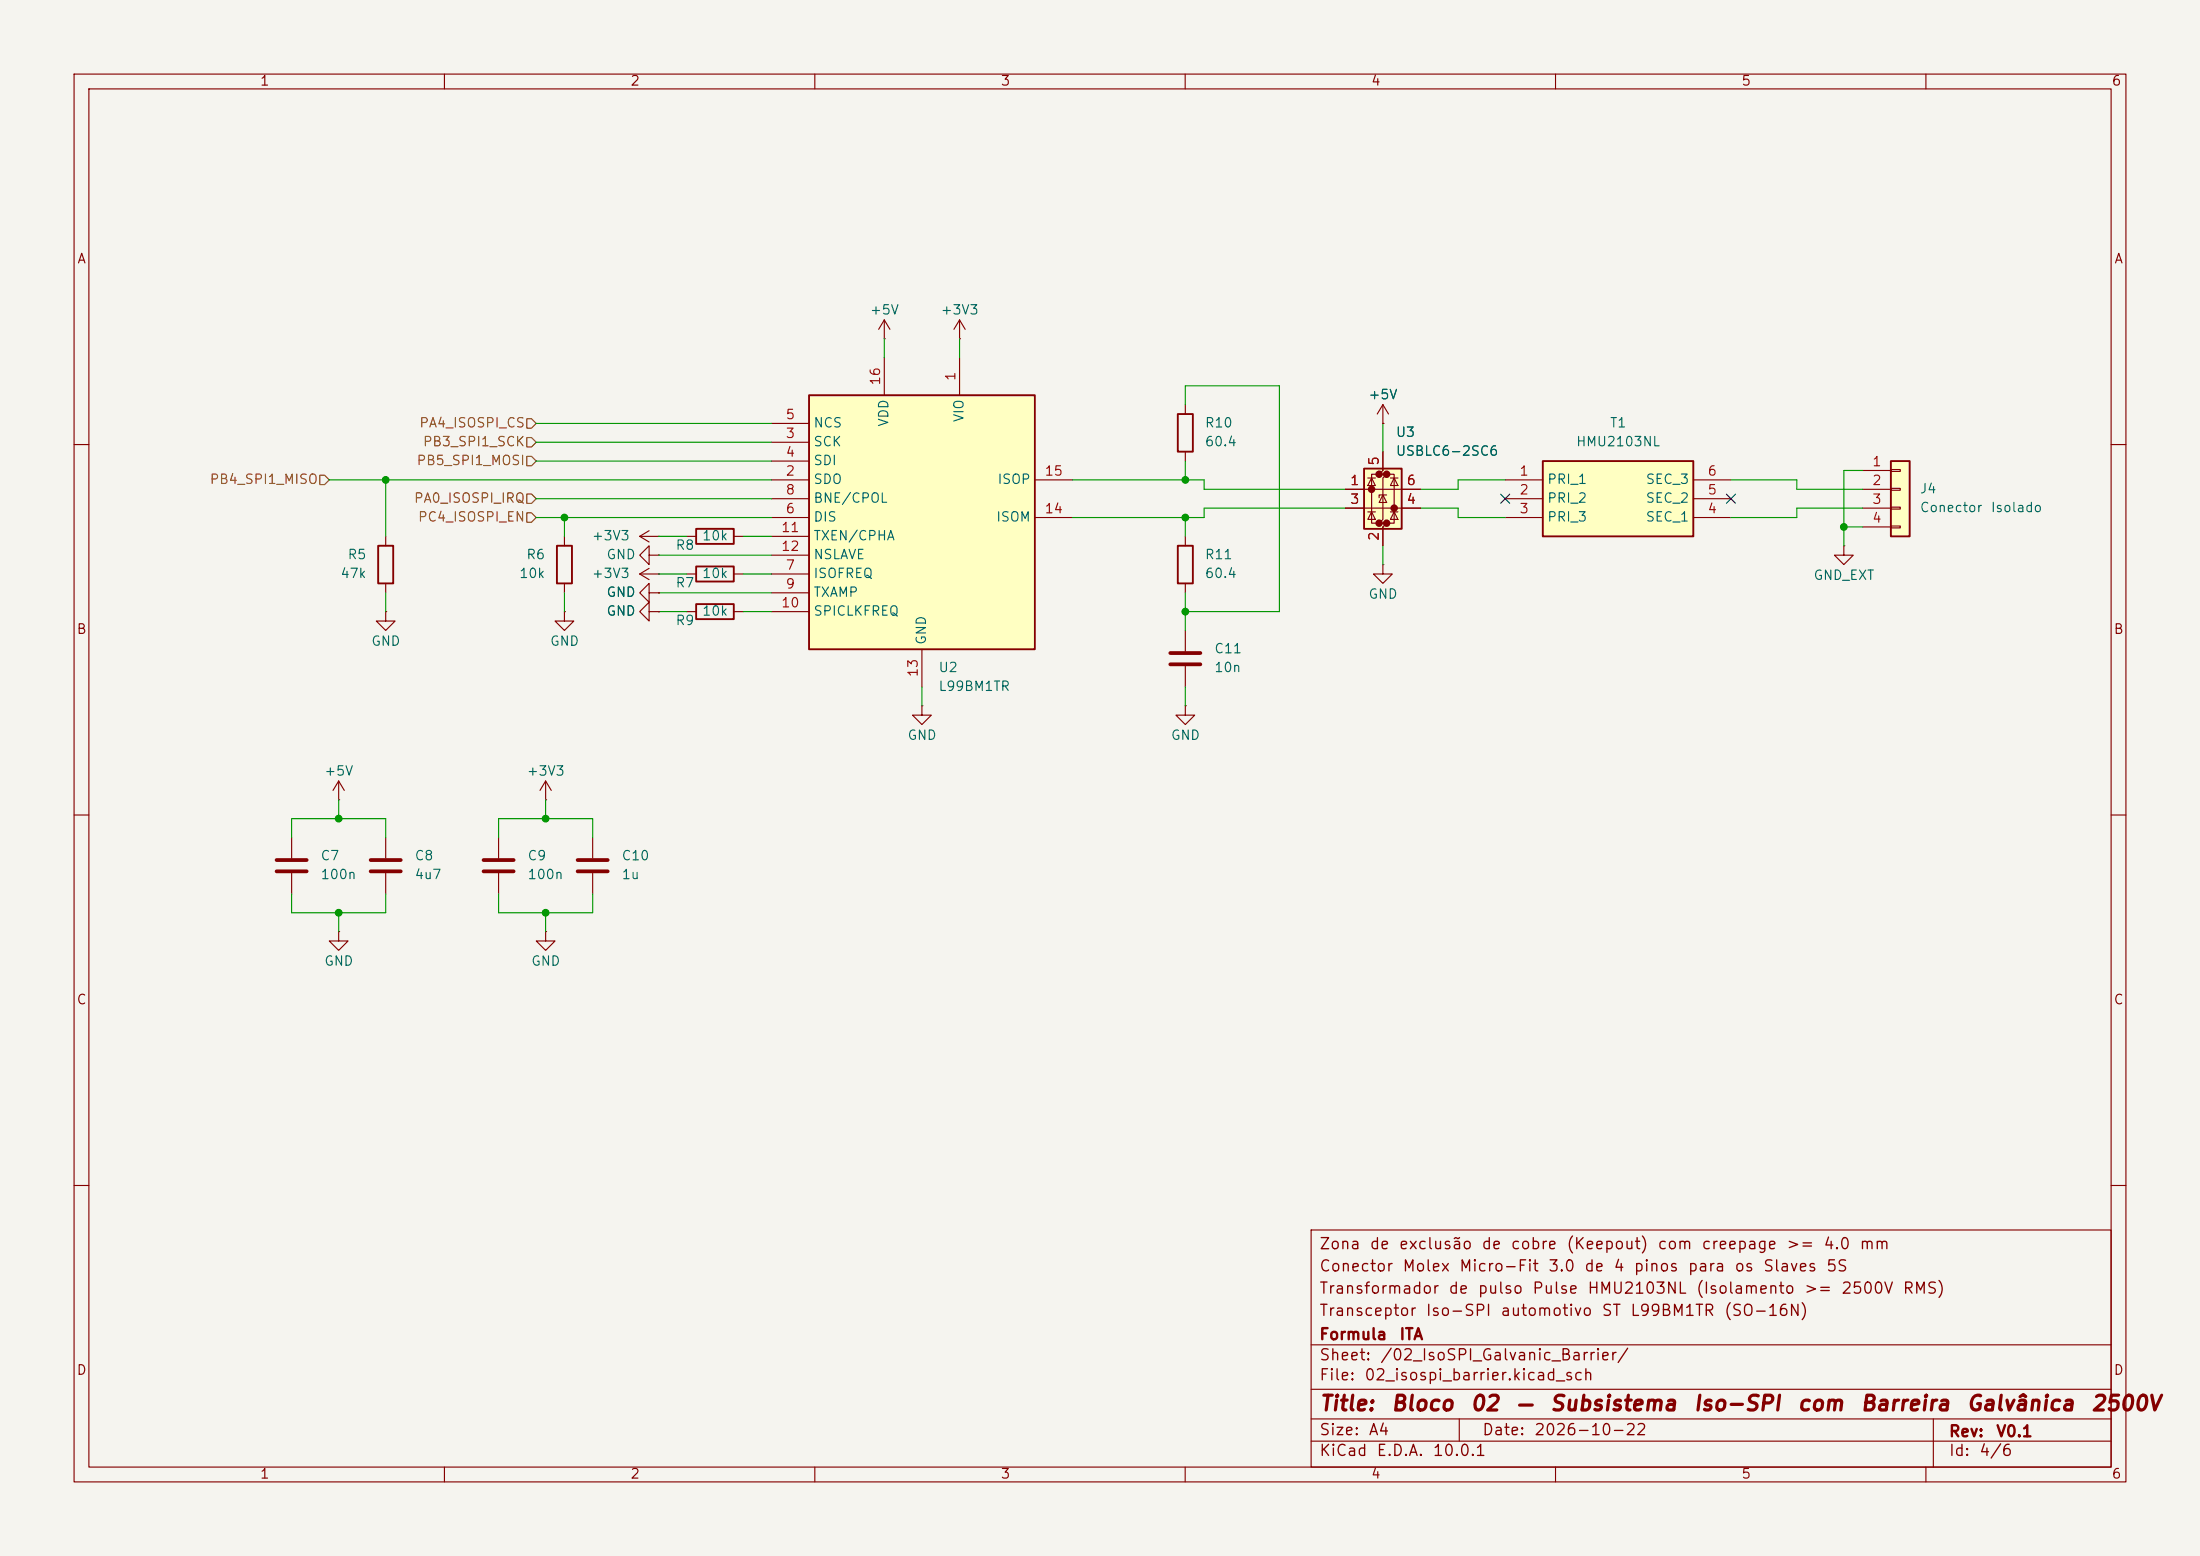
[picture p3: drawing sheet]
<svg xmlns="http://www.w3.org/2000/svg" width="297mm" height="210mm" viewBox="0 0 297 210" stroke-linecap="round" stroke-linejoin="round" font-family="sans-serif">
<path d="M0 0h297v210h-297z" fill="#f5f4ef" stroke="#f5f4ef" stroke-width=".14"/>
<g fill="none" stroke="#840000" stroke-width=".15">
<path d="M10 10h277v190h-277zM12 12h273v186h-273zM60 10v2M110 10v2M160 10v2M210 10v2M260 10v2M129.5 45.7h.1M129.5 43.2l-.7 1.3M129.5 43.2l.8 1.3M129.5 43.2v2.5M160 54.6v1.3"/>
<path d="M10 60h2M86.4 72.4l1.2 .8M86.4 72.4h2.5M86.4 77.5l1.2 .7M86.4 77.5h2.5M87.6 74.9v-1.2l-1.2 1.2 1.2 1.3v-1.3h1.3M87.6 71.6l-1.2 .8M87.6 76.7l-1.2 .8M88.9 72.4h.1M88.9 77.5h.1M88.9 74.9h.1M92.7 72.4h1.3"/>
<path d="M99.1 72.4h1.2M160 61v1.2M186.7 76.2v1.3h1.3l-1.3 1.2-1.3-1.2h1.3M186.7 76.2h.1M248.9 73.7v1.2h1.3l-1.3 1.3-1.3-1.3h1.3M248.9 73.7h.1M285 60h2M87.6 82.6v-1.3l-1.2 1.3 1.2 1.2v-1.2h1.3M87.6 80v-1.3l-1.2 1.3 1.2 1.3v-1.3h1.3M88.9 82.6h.1M88.9 80h.1M10 110h2"/>
<path d="M285 110h2M10 160h2M177 166h108v32h-108zM285 160h2M60 198v2M110 198v2M160 198v2M177 194.5h108M177 191.5h108M177 187.5h108M177 181.5h108M197 191.5v3"/>
<path d="M210 198v2M260 198v2M261 191.5v6.5"/>
</g>
<path d="M159 55.9h2v5.1h-2zM94 71.4h5.1v2h-5.1z" fill="none" stroke="#840000" stroke-width=".25"/>
<path d="M208.3 62.2h20.3v10.2h-20.3z" fill="#ffffc2"/>
<path d="M208.3 62.2h20.3v10.2h-20.3z" fill="none" stroke="#840000" stroke-width=".25"/>
<g fill="none" stroke="#840000" stroke-width=".15">
<path d="M203.2 64.8h5.1M203.2 67.3h5.1M203.2 69.9h5.1M228.6 64.8h5.1M228.6 67.3h5.1M228.6 69.9h5.1M76.2 82.6v1.2h1.3l-1.3 1.3-1.3-1.3h1.3M76.2 82.6h.1M52.1 113v2.8M52.1 117.9v2.8M67.3 113v2.8M67.3 117.9v2.8"/>
<path d="M73.7 108h.1M73.7 105.4l-.8 1.3M73.7 105.4l.7 1.3M73.7 105.4v2.6"/>
</g>
<path d="M50 116.1h4.1M50 117.6h4.1M65.3 116.1h4M65.3 117.6h4" fill="none" stroke="#840000" stroke-width=".51"/>
<path d="M255.3 62.2h2.5v10.2h-2.5z" fill="#ffffc2"/>
<path d="M51.1 73.7h2v5h-2zM75.2 73.7h2v5h-2zM94 76.5h5.1v2h-5.1zM159 73.7h2v5h-2zM255.3 62.2h2.5v10.2h-2.5zM94 81.5h5.1v2.1h-5.1z" fill="none" stroke="#840000" stroke-width=".25"/>
<g fill="none" stroke="#840000" stroke-width=".15">
<path d="M52.1 72.4v1.3M52.1 78.7v1.3M76.2 72.4v1.3M76.2 78.7v1.3M92.7 77.5h1.3M99.1 77.5h1.2M160 72.4v1.3M160 78.7v1.3M251.5 63.5h3.8M251.5 66h3.8M251.5 68.6h3.8M251.5 71.1h3.8"/>
<path d="M255.3 63.4h1.2v.2h-1.2zM255.3 65.9h1.2v.3h-1.2zM255.3 68.5h1.2v.2h-1.2zM255.3 71h1.2v.2h-1.2zM52.1 82.6v1.2h1.2l-1.2 1.3-1.3-1.3h1.3M52.1 82.6h.1M92.7 82.6h1.3M99.1 82.6h1.2M160 95.3v1.2h1.3l-1.3 1.3-1.3-1.3h1.3M160 95.3h.1M160 85.1v2.8M160 89.9v2.8"/>
<path d="M39.4 113v2.8M39.4 117.9v2.8M45.7 108h.1M45.7 105.4l-.7 1.3M45.7 105.4l.8 1.3M45.7 105.4v2.6M80 113v2.8M80 117.9v2.8M45.7 125.7v1.3h1.3l-1.3 1.3-1.3-1.3h1.3M45.7 125.7h.1M73.7 125.7v1.3h1.2l-1.2 1.3-1.3-1.3h1.3M73.7 125.7h.1"/>
</g>
<path d="M158 88.1h4.1M158 89.7h4.1M37.3 116.1h4.1M37.3 117.6h4.1M78 116.1h4M78 117.6h4" fill="none" stroke="#840000" stroke-width=".51"/>
<path d="M184.1 63.2h5.1v8.2h-5.1z" fill="#ffffc2"/>
<g fill="#840000" stroke="#840000" stroke-width=".51">
<circle cx="185.2" cy="66" r=".25"/>
<circle cx="186.2" cy="64" r=".25"/>
<circle cx="186.2" cy="70.6" r=".25"/>
<circle cx="187.2" cy="64" r=".25"/>
<circle cx="187.2" cy="70.6" r=".25"/>
<circle cx="188.2" cy="68.6" r=".25"/>
</g>
<g fill="none" stroke="#840000" stroke-width=".15">
<path d="M119.4 45.7h.1M119.4 43.2l-.8 1.3M119.4 43.2l.7 1.3M119.4 43.2v2.5M186.7 57.2h.1M186.7 54.6v2.6M186.7 54.6l-.8 1.3M186.7 54.6l.8 1.3M181.6 66h10.2M181.6 68.6h10.2M184.7 69.1h1M184.7 64.5h1"/>
<path d="M185.2 64.5l.5 1h-1zM185.2 69.1l.5 1h-1zM186.2 64h-1v6.6h1M186.7 61v2.5l-.5 .5h1l-.5 .5v5.6l-.5 .5h1l-.5 .5v2.6M186.7 66.8l.5 1h-1zM187.2 66.8h-1v.4M187.2 64h1v6.6h-1M187.7 69.1h1M187.7 64.5h1M188.2 64.5l.5 1h-1zM188.2 69.1l.5 1h-1zM124.5 95.3v1.2h1.2l-1.2 1.3-1.3-1.3h1.3"/>
<path d="M124.5 95.3h.1"/>
</g>
<path d="M184.1 63.2h5.1v8.2h-5.1z" fill="none" stroke="#840000" stroke-width=".25"/>
<path d="M109.2 53.3h30.5v34.3h-30.5z" fill="#ffffc2"/>
<path d="M109.2 53.3h30.5v34.3h-30.5z" fill="none" stroke="#840000" stroke-width=".25"/>
<g fill="none" stroke="#840000" stroke-width=".15">
<path d="M104.1 59.7h5.1M104.1 57.2h5.1M119.4 48.3v5M129.5 48.3v5M186.7 57.2h.1M104.1 64.8h5.1M104.1 62.2h5.1M104.1 69.9h5.1M104.1 77.5h5.1M104.1 67.3h5.1M104.1 72.4h5.1M104.1 74.9h5.1"/>
<path d="M139.7 64.8h5.1M139.7 69.9h5.1M181.6 66h2.5M181.6 68.6h2.5M186.7 61v2.5M186.7 71.1v2.6M189.2 66h2.6M189.2 68.6h2.6M88.9 82.6h.1M88.9 80h.1M104.1 80h5.1M104.1 82.6h5.1"/>
<path d="M124.5 87.6v5.1"/>
</g>
<path d="M71.1 59.1h.7l.6 .6-.6 .6h-.7zM71.1 56.5h.7l.6 .7-.6 .6h-.7zM43.2 64.1h.6l.6 .7-.6 .6h-.6zM71.1 61.6h.7l.6 .6-.6 .7h-.7zM71.1 66.7h.7l.6 .6-.6 .6h-.7zM71.1 69.2h.7l.6 .7-.6 .6h-.7z" fill="none" stroke="#725600" stroke-width=".15"/>
<g fill="none" stroke="#009600" stroke-width=".15">
<path d="M72.4 57.2h31.7M72.4 59.7h31.7M119.4 45.7v2.6M129.5 45.7v2.6M160 54.6v-2.5h12.7v30.5h-12.7M186.7 57.2v3.8M44.4 64.8h59.7M52.1 64.8v7.6M72.4 69.9h31.7M72.4 62.2h31.7M72.4 67.3h31.7M76.2 69.9v2.5"/>
<path d="M88.9 74.9h15.2M88.9 72.4h3.8M88.9 77.5h3.8M100.3 72.4h3.8M100.3 77.5h3.8M144.8 64.8h17.8v1.2h19M160 62.2v2.6M160 69.9v2.5M181.6 68.6h-19v1.3h-17.8M186.7 73.7v2.5M191.8 68.6h5v1.3h6.4M203.2 64.8h-6.4v1.2h-5"/>
<path d="M233.7 64.8h8.9v1.2h8.9M248.9 71.1h2.6M251.5 68.6h-8.9v1.3h-8.9M251.5 63.5h-2.6v10.2M52.1 80v2.6M76.2 80v2.6M88.9 82.6h3.8M88.9 80h15.2M100.3 82.6h3.8M124.5 92.7v2.6M160 80v5.1M160 92.7v2.6"/>
<path d="M39.4 113v-2.5h12.7v2.5M45.7 108v2.5M67.3 113v-2.5h12.7v2.5M73.7 108v2.5M39.4 120.7v2.5h12.7v-2.5M45.7 123.2v2.5M67.3 120.7v2.5h12.7v-2.5M73.7 123.2v2.5"/>
</g>
<path d="M202.6 66.7l1.2 1.2M203.8 66.7l-1.2 1.2M233.1 66.7l1.2 1.2M234.3 66.7l-1.2 1.2" fill="none" stroke="#000084" stroke-width=".15"/>
<g fill="#009600" stroke="#009600" stroke-width=".14">
<circle cx="76.2" cy="69.9" r=".46"/>
<circle cx="52.1" cy="64.8" r=".46"/>
<circle cx="160" cy="82.6" r=".46"/>
<circle cx="160" cy="64.8" r=".46"/>
<circle cx="160" cy="69.9" r=".46"/>
<circle cx="45.7" cy="123.2" r=".46"/>
<circle cx="73.7" cy="123.2" r=".46"/>
<circle cx="73.7" cy="110.5" r=".46"/>
<circle cx="45.7" cy="110.5" r=".46"/>
<circle cx="248.9" cy="71.1" r=".46"/>
</g>
<g font-size="2" fill="#840000">
<text x="178" y="190.9">Title:</text>
<text x="187.7" y="190.9">Bloco</text>
<text x="198.4" y="190.9">02</text>
<text x="204.5" y="190.9">—</text>
<text x="209.1" y="190.9">Subsistema</text>
<text x="228.5" y="190.9">Iso-SPI</text>
<text x="242.5" y="190.9">com</text>
<text x="251" y="190.9">Barreira</text>
<text x="265.4" y="190.9">Galvânica</text>
<text x="282.2" y="190.9">2500V</text>
</g>
<g font-size="1.5" fill="#840000">
<text x="178" y="172">Conector</text>
<text x="178" y="169">Zona</text>
<text x="184.8" y="169">de</text>
<text x="188.7" y="169">exclusão</text>
<text x="189.2" y="172">Molex</text>
<text x="196.9" y="172">Micro-Fit</text>
<text x="199.9" y="169">de</text>
<text x="203.8" y="169">cobre</text>
<text x="208.9" y="172">3.0</text>
<text x="211.4" y="169">(Keepout)</text>
<text x="213.8" y="172">de</text>
<text x="217.7" y="172">4</text>
<text x="220.4" y="172">pinos</text>
<text x="223.7" y="169">com</text>
<text x="227.7" y="172">para</text>
<text x="229.6" y="169">creepage</text>
<text x="234" y="172">os</text>
<text x="237.9" y="172">Slaves</text>
<text x="241" y="169">&gt;=</text>
<text x="246.1" y="169">4.0</text>
<text x="246.4" y="172">5S</text>
<text x="250.9" y="169">mm</text>
<text x="178" y="178">Transceptor</text>
<text x="178" y="175">Transformador</text>
<text x="192.4" y="178">Iso-SPI</text>
<text x="195.4" y="175">de</text>
<text x="199.4" y="175">pulso</text>
<text x="202.5" y="178">automotivo</text>
<text x="206.8" y="175">Pulse</text>
<text x="214.2" y="175">HMU2103NL</text>
<text x="216.1" y="178">ST</text>
<text x="220" y="178">L99BM1TR</text>
<text x="228.9" y="175">(Isolamento</text>
<text x="232.6" y="178">(SO-16N)</text>
<text x="243.4" y="175">&gt;=</text>
<text x="248.5" y="175">2500V</text>
<text x="256.8" y="175">RMS)</text>
<text x="178" y="184">Sheet:</text>
<text x="178" y="181.2">Formula</text>
<text x="186.2" y="184">/02_IsoSPI_Galvanic_Barrier/</text>
<text x="188.8" y="181.2">ITA</text>
<text x="178" y="186.7">File:</text>
<text x="184.1" y="186.7">02_isospi_barrier.kicad_sch</text>
<text x="178" y="196.9">KiCad</text>
<text x="178" y="194.1">Size:</text>
<text x="184.7" y="194.1">A4</text>
<text x="185.7" y="196.9">E.D.A.</text>
<text x="193.3" y="196.9">10.0.1</text>
<text x="200" y="194.1">Date:</text>
<text x="207" y="194.1">2026-10-22</text>
<text x="263" y="194.3">Rev:</text>
<text x="263" y="196.9">Id:</text>
<text x="267.1" y="196.9">4/6</text>
<text x="269.4" y="194.3">V0.1</text>
</g>
<g font-size="1.3" fill="#840000">
<text x="35" y="11.9">1</text>
<text x="85" y="11.9">2</text>
<text x="135" y="11.9">3</text>
<text x="185" y="11.9">4</text>
<text x="235" y="11.9">5</text>
<text x="285" y="11.9">6</text>
<text x="10.3" y="35.9">A</text>
<text x="285.3" y="35.9">A</text>
<text x="10.3" y="85.9">B</text>
<text x="285.3" y="85.9">B</text>
<text x="10.3" y="135.9">C</text>
<text x="285.3" y="135.9">C</text>
<text x="10.3" y="185.9">D</text>
<text x="285.3" y="185.9">D</text>
<text x="35" y="199.9">1</text>
<text x="85" y="199.9">2</text>
<text x="135" y="199.9">3</text>
<text x="185" y="199.9">4</text>
<text x="235" y="199.9">5</text>
<text x="285" y="199.9">6</text>
</g>
<g font-size="1.3" fill="#006464">
<text x="117.3" y="42.8">+5V</text>
<text x="126.9" y="42.8">+3V3</text>
<text x="109.7" y="58">NCS</text>
<text x="120.2" y="57.7" transform="rotate(-90 120.2 57.7)">VDD</text>
<text x="130.4" y="57.1" transform="rotate(-90 130.4 57.1)">VIO</text>
<text x="162.6" y="58">R10</text>
<text x="184.7" y="54.2">+5V</text>
<text x="188.4" y="59.3">U3</text>
<text x="217.2" y="58">T1</text>
<text x="109.7" y="65.6">SDO</text>
<text x="109.7" y="60.6">SCK</text>
<text x="109.7" y="63.1">SDI</text>
<text x="134.6" y="65.6">ISOP</text>
<text x="162.6" y="60.6">60.4</text>
<text x="188.4" y="61.8">USBLC6-2SC6</text>
<text x="208.8" y="65.6">PRI_1</text>
<text x="212.7" y="60.6">HMU2103NL</text>
<text x="222.1" y="65.6">SEC_3</text>
<text x="109.7" y="70.7">DIS</text>
<text x="109.7" y="68.2">BNE/CPOL</text>
<text x="134.4" y="70.7">ISOM</text>
<text x="208.8" y="68.2">PRI_2</text>
<text x="208.8" y="70.7">PRI_3</text>
<text x="222.1" y="70.7">SEC_1</text>
<text x="222.1" y="68.2">SEC_2</text>
<text x="259.1" y="66.9">J4</text>
<text x="259.1" y="69.4">Conector</text>
<text x="268.7" y="69.4">Isolado</text>
<text x="46.8" y="75.8">R5</text>
<text x="71" y="75.8">R6</text>
<text x="79.8" y="73.3">+3V3</text>
<text x="81.8" y="75.8">GND</text>
<text x="91.1" y="74.5">R8</text>
<text x="94.7" y="73.3">10k</text>
<text x="109.7" y="73.3">TXEN/CPHA</text>
<text x="109.7" y="75.8">NSLAVE</text>
<text x="162.6" y="75.8">R11</text>
<text x="45.9" y="78.3">47k</text>
<text x="70" y="78.3">10k</text>
<text x="79.8" y="78.3">+3V3</text>
<text x="81.8" y="83.4">GND</text>
<text x="81.8" y="80.9">GND</text>
<text x="91.1" y="79.6">R7</text>
<text x="94.7" y="78.3">10k</text>
<text x="94.7" y="83.4">10k</text>
<text x="109.7" y="78.3">ISOFREQ</text>
<text x="109.7" y="80.9">TXAMP</text>
<text x="109.7" y="83.4">SPICLKFREQ</text>
<text x="162.6" y="78.3">60.4</text>
<text x="184.7" y="81.1">GND</text>
<text x="244.7" y="78.6">GND_EXT</text>
<text x="50" y="87.5">GND</text>
<text x="74.2" y="87.5">GND</text>
<text x="91.1" y="84.7">R9</text>
<text x="125.3" y="87.1" transform="rotate(-90 125.3 87.1)">GND</text>
<text x="163.8" y="88.5">C11</text>
<text x="126.6" y="91">U2</text>
<text x="126.6" y="93.6">L99BM1TR</text>
<text x="163.8" y="91">10n</text>
<text x="122.4" y="100.2">GND</text>
<text x="158" y="100.2">GND</text>
<text x="43.7" y="105">+5V</text>
<text x="71" y="105">+3V3</text>
<text x="43.2" y="116.4">C7</text>
<text x="43.2" y="119">100n</text>
<text x="55.9" y="116.4">C8</text>
<text x="55.9" y="119">4u7</text>
<text x="71.1" y="116.4">C9</text>
<text x="71.1" y="119">100n</text>
<text x="83.8" y="119">1u</text>
<text x="83.8" y="116.4">C10</text>
<text x="43.7" y="130.7">GND</text>
<text x="71.6" y="130.7">GND</text>
</g>
<g font-size="1.3" fill="#a90000">
<text x="119.1" y="52.1" transform="rotate(-90 119.1 52.1)">16</text>
<text x="129.3" y="51.5" transform="rotate(-90 129.3 51.5)">1</text>
<text x="106" y="59.4">3</text>
<text x="106" y="56.9">5</text>
<text x="106" y="64.5">2</text>
<text x="106" y="62">4</text>
<text x="140.9" y="64.5">15</text>
<text x="182.2" y="65.8">1</text>
<text x="186.4" y="62.9" transform="rotate(-90 186.4 62.9)">5</text>
<text x="189.8" y="65.8">6</text>
<text x="205" y="64.5">1</text>
<text x="230.4" y="64.5">6</text>
<text x="252.7" y="63.2">1</text>
<text x="252.7" y="65.8">2</text>
<text x="106" y="69.6">6</text>
<text x="106" y="67.1">8</text>
<text x="140.9" y="69.6">14</text>
<text x="182.2" y="68.3">3</text>
<text x="189.8" y="68.3">4</text>
<text x="205" y="67.1">2</text>
<text x="205" y="69.6">3</text>
<text x="230.4" y="69.6">4</text>
<text x="230.4" y="67.1">5</text>
<text x="252.7" y="68.3">3</text>
<text x="252.7" y="70.9">4</text>
<text x="105.4" y="72.1">11</text>
<text x="105.4" y="74.7">12</text>
<text x="106" y="77.2">7</text>
<text x="186.4" y="73.1" transform="rotate(-90 186.4 73.1)">2</text>
<text x="105.4" y="82.3">10</text>
<text x="106" y="79.8">9</text>
<text x="124.2" y="91.5" transform="rotate(-90 124.2 91.5)">13</text>
</g>
<g font-size="1.3" fill="#725600">
<text x="56.5" y="58">PA4_ISOSPI_CS</text>
<text x="28.2" y="65.6">PB4_SPI1_MISO</text>
<text x="56.2" y="63.1">PB5_SPI1_MOSI</text>
<text x="57" y="60.6">PB3_SPI1_SCK</text>
<text x="55.8" y="68.2">PA0_ISOSPI_IRQ</text>
<text x="56.3" y="70.7">PC4_ISOSPI_EN</text>
</g>
</svg>
